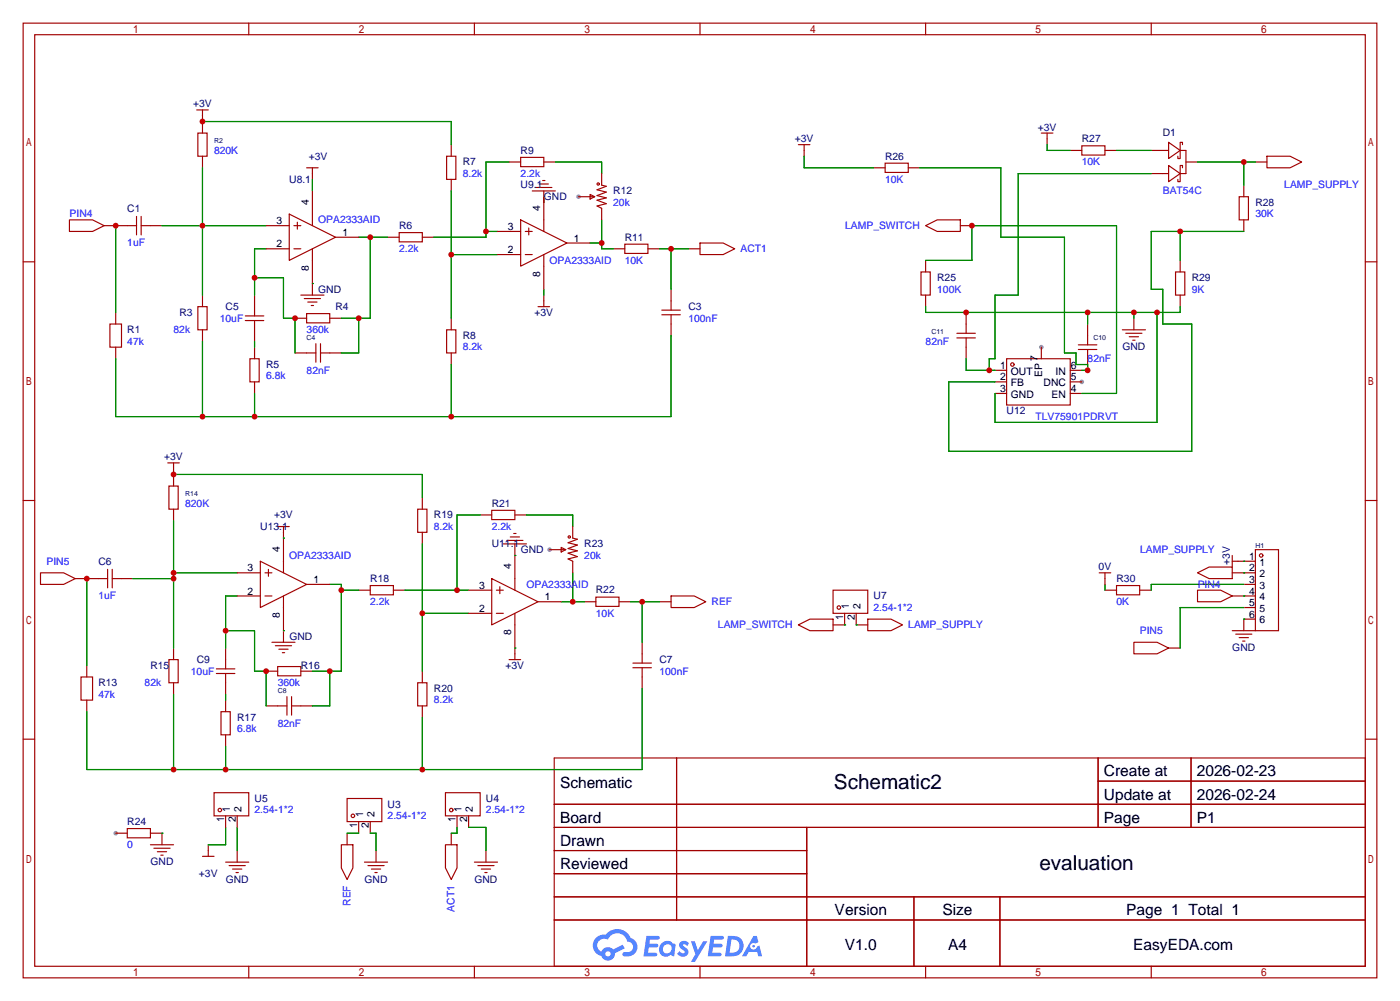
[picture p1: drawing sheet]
<svg xmlns="http://www.w3.org/2000/svg" width="307mm" height="220mm" viewBox="0 0 307 220" stroke-linecap="round" stroke-linejoin="round" font-family="sans-serif">
<g fill="#999">
<circle cx="127" cy="43.2" r=".51"/>
<circle cx="120.6" cy="120.6" r=".51"/>
<circle cx="25.4" cy="182.9" r=".51"/>
<circle cx="237.5" cy="83.8" r=".51"/>
<circle cx="228.6" cy="76.2" r=".51"/>
</g>
<g fill="none" stroke="#a10000" stroke-width=".25">
<path d="M5.1 5.1h297.2v209.5h-297.2zM7.6 7.6h292.1v204.5h-292.1zM54.6 5.1v2.5M104.1 5.1v2.5M153.7 5.1v2.5M203.2 5.1v2.5M252.7 5.1v2.5M5.1 57.5h2.5M299.7 57.5h2.6M5.1 109.9h2.5M299.7 109.9h2.6M5.1 162.2h2.5"/>
<path d="M121.7 166.4h178v45.7h-178zM121.7 176.5h178M148.5 166.4v35.5M241.1 166.4v15.2M241.1 171.4h58.6M261.5 166.4v15.2M299.7 162.2h2.6M121.7 181.6h178M121.7 186.7h55.4M121.7 196.8h178M121.7 191.8h55.4M177.1 181.6v30.5"/>
<path d="M200.6 196.8v15.3M219.5 196.8v15.3M54.6 212.1v2.5M104.1 212.1v2.5M121.7 201.9h178M153.7 212.1v2.5M203.2 212.1v2.5M252.7 212.1v2.5"/>
</g>
<g fill="#5487ff">
<path d="M149.4 206.8a1.3 1.3 0 0 1 1.8 .3l-.4 .6a.54 .54 0 0 0-.9-.3l.2 .3a1.28 1.28 0 0 1 .7 2 1.53 1.53 0 0 1-2.1-.3l.5-.6 .8 .4a.31 .31 0 0 0 .3-.2 .31 .31 0 0 0-.3-.4 1.12 1.12 0 0 1-.6-1.8z"/>
<path d="M151.7 206.6h.8l.7 2 1.2-2h.9l-2.7 4.5h-.9l1-1.6z"/>
<path d="M141.9 205.4h2.3a.46 .46 0 0 1 .5 .1 .46 .46 0 0 1 .1 .5l-.4 .2h-1.7l-.2 .9h1.7a.4 .4 0 0 1 .3 .5 .4 .4 0 0 1-.4 .3h-1.7l-.1 1.2h1.3a.46 .46 0 0 1 .5 .1 .46 .46 0 0 1 .1 .5l-.3 .2h-2.6z"/>
<path d="M156 205.4h2.3a.47 .47 0 0 1 .5 .1 .47 .47 0 0 1 .1 .5l-.4 .2h-1.7l-.1 .9h1.6a.4 .4 0 0 1 .3 .5 .4 .4 0 0 1-.4 .3h-1.7l-.1 1.2h1.3a.46 .46 0 0 1 .5 .1 .46 .46 0 0 1 .2 .5l-.4 .2h-2.6z"/>
<path d="M165.4 205.4h.7l.4 1.4-.6 .3a.75 .75 0 0 0-1.2 .3 .75 .75 0 0 0 .5 1.1 .75 .75 0 0 0 1-.7l.5-.3 .6 2.4h-.8l-.3-1h-1.8l-.6 1h-.9z"/>
<path d="M159.8 205.4l-.6 4.5h1.4a2.27 2.27 0 0 0 2.6-2.3 2.27 2.27 0 0 0-2.7-2.2zM160.6 206.2a1.5 1.5 0 0 1 1.8 1.5 1.5 1.5 0 0 1-2 1.4h-.2z"/>
<path d="M145.2 207.1a1.6 1.6 0 0 0-.3 2.2 1.6 1.6 0 0 0 2.3 .2l.8 .4 .3-2.5-.2-.2-.4-.1a1.58 1.58 0 0 0-2.5 0zM145.8 207.6a.98 .98 0 0 1 1.6 .4 .98 .98 0 0 1-1 1.3 .94 .94 0 0 1-.9-.7 .94 .94 0 0 1 .3-1z"/>
<path d="M130.9 205.8a2.37 2.37 0 0 0 1.1 4 1.54 1.54 0 0 0 1.8 1 1.54 1.54 0 0 0 1.2-1.6l2.2-1.1-.5-.7-2.1 1a1.57 1.57 0 0 0-2.6 .5 1.5 1.5 0 0 1-.7-2.1 1.5 1.5 0 0 1 2.2-.5 2.23 2.23 0 0 1 2.2-1.5 2.23 2.23 0 0 1 2 1.9 1.16 1.16 0 0 1 1.3 1.1 1.16 1.16 0 0 1-1.1 1.2h-.7a.47 .47 0 0 0-.6 .4 .47 .47 0 0 0 .5 .5 2.17 2.17 0 0 0 2.5-.9 2.17 2.17 0 0 0-.4-2.7l-.8-.4a3.2 3.2 0 0 0-5.4-.8l-1.1 .1zM132.9 209.4a.6 .6 0 0 1 1.2 0 .6 .6 0 0 1-1.2 0z"/>
<circle cx="165.4" cy="207.7" r=".28"/>
</g>
<g fill="none" stroke="#a10000" stroke-width=".25">
<path d="M43.2 24.1h2.5M43.4 29.2h2.1v5.1h-2.1zM44.4 24.1v5.1M44.4 34.3v2.5M67.3 36.8h2.5M68.6 36.8v2.6M98 34.3h2.1v5.1h-2.1zM99.1 31.8v2.5M99.1 39.4v2.5M111.8 35.6h2.5M114.3 34.5h5.1v2.1h-5.1zM119.1 39.6h.5"/>
<path d="M119.4 35.6h2.5M132.1 38.1v2.5l1 .3-2 .8 2 .5-2 .7 2 .5-2 .5 2 .8-2 .5 1 .5v2.6M175.3 31.8h2.5M176.5 31.8v2.5M191.8 36.8h2.5M194.3 35.8h5.1v2h-5.1zM199.4 36.8h2.5M228.6 29.2h2.5M229.9 29.2v2.6M234.9 33h2.6M237.5 32h5.1v2h-5.1zM242.6 33h2.5"/>
<path d="M252.7 33h3.8M252.7 38.1h3.8M256.5 31.2l2.6 1.8-2.6 1.8zM256.5 36.3l2.6 1.8-2.6 1.8zM259.1 33h1.2v5.1h-1.2M259.6 31.8v-.6h-.5v3.6h-.5v-.5M259.6 36.8v-.5h-.5v3.6h-.5v-.5M260.3 35.6h2.6M275.6 35.6h2.5M278.1 34.3h5.1l2.6 1.3-2.6 1.2h-5.1zM15.2 48.3h5.1l2.6 1.2-2.6 1.3h-5.1zM22.9 49.5h7.1"/>
<path d="M30 47.5v4.1M31 49.5h4.6M31 47.5v4.1M58.4 49.5h5.1M58.4 54.6h5.1M63.5 47l10.2 5.1-10.2 5zM64.5 49.5h1.5M64.5 54.6h1.5M65.3 48.8v1.5M68.6 41.9v7.6M68.6 54.6v10.2M73.7 52.1h5"/>
<path d="M85.1 52.1h2.5M87.6 51.1h5.1v2h-5.1zM92.7 52.1h2.5M109.2 55.9h5.1M109.2 50.8h5.1M114.3 48.3l10.2 5-10.2 5.1zM115.3 55.9h1.5M115.3 50.8h1.5M116.1 50v1.6M116.8 41.9h5.1M117.6 41.1h3.6M118.4 40.4h2"/>
<path d="M119.4 41.9v8.9M119.4 55.9v7.6M124.5 53.3h5M127 43.2h3.6M129.5 42.7l1.1 .5-1.1 .5zM134.6 54.6h2.6M137.2 53.6h5v2h-5zM142.2 54.6h2.6M151.1 54.6h2.6M153.7 53.3h5l2.6 1.3-2.6 1.3h-5zM202.2 59.7h2v5.1h-2zM203.2 49.5l2.5-1.2h5.1v2.5h-5.1z"/>
<path d="M203.2 57.1v2.6M210.8 49.5h2.6M258.1 59.7h2v5.1h-2zM259.1 57.1v2.6M272 43.2h2.1v5.1h-2.1zM273 40.6v2.6M273 48.3v2.5M24.1 71.1h2.6v5.1h-2.6zM25.4 68.6v2.5M25.4 76.2v2.5M43.4 67.3h2.1v5.1h-2.1zM44.4 64.8v2.5"/>
<path d="M44.4 72.4v2.5M53.8 70.4h4.1M53.8 69.3h4.1M54.9 78.7h2v5.1h-2zM55.9 64.8v4.5M55.9 70.4v4.5M55.9 76.2v2.5M64.8 77.5h4.5M64.8 69.8h2.5M66 64.8h5.1M66.8 65.5h3.6M67.3 68.8h5.1v2.1h-5.1z"/>
<path d="M67.6 66.3h2M68.3 67.1h.5M69.3 75.4v4.1M70.4 77.5h4.5M70.4 75.4v4.1M72.4 69.8h2.5M98 72.4h2.1v5.1h-2.1zM99.1 69.8v2.6M99.1 77.5v2.5M118.1 67.3h2.5M119.4 64.8v2.5M145.3 69.1h4.1"/>
<path d="M145.3 68.1h4.1M147.3 63.5v4.6M147.3 69.1v4.6M203.2 64.8v2.5M210.1 73.2h4M210.1 74.2h4M212.1 68.6v4.6M212.1 74.2v4.5M221 78.7h13.9v10.2h-13.9zM228.6 76.2v2.5M236.7 76.7h4.1M236.7 75.7h4.1"/>
<path d="M238.8 71.1v4.6M238.8 76.7v4.6M246.4 72.4h5.1M247.1 73.2h3.6M247.9 73.9h2M248.7 74.7h.5M248.9 69.8v2.6M259.1 64.8v2.5M55.9 83.8v2.6M218.4 81.3h2.6M218.4 83.8h2.6M218.4 86.4h2.6"/>
<path d="M234.9 81.3h2.6M234.9 83.8h2.6M234.9 86.4h2.6M36.8 101.6h2.6M37.1 106.7h2v5.1h-2zM38.1 101.6v5.1M38.1 111.8v2.5M61 115.6h2.5M62.2 115.6v10.1M91.7 111.8h2v5h-2zM92.7 109.2v2.6M92.7 116.8v2.6"/>
<path d="M105.4 113h2.5M107.9 112h5.1v2h-5.1zM110.5 119.4h5.1M111.3 118.6h3.5M112 117.9h2M112.8 117.1h.5M113 113h2.6M113 119.4v10.1M125.7 115.6v2.5l1 .3-2 .7 2 .5-2 .8 2 .5-2 .5 2 .8-2 .5 1 .5v2.5M8.9 125.7h5.1l2.5 1.3-2.5 1.3h-5.1zM16.5 127h7.1M23.6 125v4"/>
<path d="M24.6 127h4.6M24.6 125v4M52.1 130.8h5M52.1 125.7h5M57.1 123.2l10.2 5.1-10.2 5zM58.2 130.8h1.5M58.2 125.7h1.5M58.9 125v1.5M62.2 130.8v10.2M67.3 128.3h5.1M78.7 129.5h2.6M81.3 128.5h5.1v2.1h-5.1z"/>
<path d="M86.4 129.5h2.5M102.9 129.5h5M102.9 134.6h5M107.9 127l10.2 5.1-10.2 5.1zM109 129.5h1.5M109 134.6h1.5M109.7 128.8v1.5M113 134.6v10.2M118.1 132.1h5.1M120.6 120.6h3.6M123.2 120.1l1 .5-1 .6zM128.3 132.1h2.5"/>
<path d="M130.8 131.1h5.1v2h-5.1zM135.9 132.1h2.5M144.8 132.1h2.5M147.3 130.8h5.1l2.5 1.3-2.5 1.2h-5.1zM175.3 137.2l2.5-1.3h5.1v2.5h-5.1zM182.9 129.5h7.6v5.1h-7.6zM185.4 134.6v2.6h-2.5M188 134.6v2.6h2.5M190.5 135.9h5.1l2.5 1.3-2.5 1.2h-5.1zM241.3 125.7h2.5M242.6 129.5h2.5M242.6 125.7v2.6"/>
<path d="M245.1 128.5h5.1v2.1h-5.1zM250.2 129.5h2.5M262.9 125.7l2.5-1.2h5.1v2.5h-5.1zM262.9 129.5h5.1l2.5 1.3-2.5 1.3h-5.1zM270.5 130.8h5.1M270.5 125.7h5.1M270.5 123.2h5.1M270.5 121.9v2.6M270.5 138.4h5.1M271.3 139.2h3.5M272 140h2.1M273 128.3h2.6"/>
<path d="M273 133.3h2.6M275.6 120.6h5.1v17.8h-5.1zM275.6 135.9h-2.6v2.5M17.8 148.6h2.5v5.1h-2.5zM19 146v2.6M19 153.7v2.5M37.1 144.8h2v5.1h-2zM38.1 142.2v2.6M38.1 149.9v2.5M47.5 147.8h4.1M47.5 146.8h4.1M48.5 156.2h2v5.1h-2z"/>
<path d="M49.5 142.2v4.6M49.5 147.8v4.6M49.5 153.7v2.5M58.4 154.9h4.6M58.4 147.3h2.6M59.7 141h5.1M60.5 141.7h3.5M61 146.3h5v2h-5zM61.2 142.5h2M62 143.3h.5M63 152.9v4.1M64 154.9h4.6"/>
<path d="M64 152.9v4.1M66 147.3h2.6M91.7 149.9h2v5h-2zM92.7 147.3v2.6M92.7 154.9v2.6M111.8 144.8h2.5M138.9 146.6h4.1M138.9 145.5h4.1M141 141v4.5M141 146.6v4.5M248.9 141h5.1l2.5 1.2-2.5 1.3h-5.1zM256.5 142.2h2.6"/>
<path d="M272.8 140.7h.5M47 174h7.6v5.1h-7.6zM49.5 161.3v2.5M49.5 179.1v2.5M52.1 179.1v2.5M76.2 175.3h7.6v5h-7.6zM97.8 174h7.6v5.1h-7.6zM100.3 179.1v2.5M102.9 179.1v2.5M25.4 182.9h2.5M27.9 181.9h5.1v2h-5.1zM33 182.9h2.6v2.5"/>
<path d="M33 185.4h5.1M33.8 186.2h3.5M34.5 186.9h2.1M35.3 187.7h.5M44.4 188h2.6M45.7 185.4v2.6M49.5 189.2h5.1M50.3 190h3.5M51.1 190.8h2M51.8 191.5h.5M52.1 186.7v2.5M74.9 185.4h2.6v5.1l-1.3 2.5-1.3-2.5z"/>
<path d="M76.2 182.9v2.5M78.7 180.3v2.6M80 189.2h5.1M80.8 190h3.5M81.3 180.3v2.6M81.5 190.8h2.1M82.3 191.5h.5M82.5 186.7v2.5M97.8 185.4h2.5v5.1l-1.2 2.5-1.3-2.5zM99.1 182.9v2.5M104.1 189.2h5.1M104.9 190h3.6"/>
<path d="M105.7 190.8h2M106.4 191.5h.5M106.7 186.7v2.5"/>
<circle cx="131.3" cy="40.4" r=".25"/>
<circle cx="222.2" cy="80" r=".38"/>
<circle cx="125" cy="117.9" r=".25"/>
<circle cx="184.1" cy="133.3" r=".38"/>
<circle cx="276.9" cy="121.9" r=".38"/>
<circle cx="48.3" cy="177.8" r=".38"/>
<circle cx="77.5" cy="179.1" r=".38"/>
<circle cx="99.1" cy="177.8" r=".38"/>
</g>
<g fill="none" stroke="#008700" stroke-width=".25">
<path d="M44.4 26.7h54.7v5.1M44.4 36.8v28M68.6 39.4v2.5M111.8 35.6h-5.1v16.5h-11.5M121.9 35.6h10.2v2.5M176.5 34.3v2.5h15.3M201.9 36.8h17.8v15.3h14v25.4h2.5v2.5h2.6v1.3h-1.3M229.9 31.8v1.2h5M245.1 33h7.6M252.7 38.1h-29.2v26.7h-5.1v13.9h-1.2v2.6M262.9 35.6h12.7M273 35.6v5"/>
<path d="M25.4 49.5v19.1M35.6 49.5h22.8M58.4 54.6h-2.5v10.2M78.7 52.1h6.4M81.3 52.1v17.7h-6.4M99.1 41.9v27.9M99.1 55.9h10.1M106.7 50.8h2.5M119.4 43.2v1.2M129.5 53.3h2.6M132.1 48.3v6.3h2.5M144.8 54.6h6.3"/>
<path d="M147.3 54.6v8.9M203.2 57.1h10.2v-7.6h31.7v36.9h-7.6M259.1 50.8v6.3M273 50.8h-20.3v12.7h2.6v7.6h6.3v28h-53.3v-15.3h10.1M44.4 74.9v16.5M55.9 74.9v1.3M55.9 61h6.3v8.8h2.6v7.7M68.6 62.2h.1M78.7 69.8v7.7h-3.8M119.4 63.5v1.3M147.3 73.7v17.7h-121.9v-12.7M203.2 67.3v1.3h55.9v-1.3"/>
<path d="M212.1 78.7v2.6h6.3M238.8 68.6v2.5M248.9 68.6v1.2M254 68.6v24.1h-35.6v-6.3M55.9 86.4v5M99.1 80v11.4M38.1 104.1h54.6v5.1M38.1 114.3v27.9M62.2 118.1h.1M92.7 119.4v27.9M105.4 113h-5.1v16.5M115.6 113h10.1v2.6"/>
<path d="M19 127v19M29.2 127h8.9M38.1 125.7h14M49.5 138.4h6.4v8.9h2.5v7.6M52.1 130.8h-2.6v11.4M62.2 138.4h.1M72.4 128.3h2.5v19h-6.3M74.9 129.5h3.8M88.9 129.5h14M92.7 134.6h10.2M113 121.9h.1M123.2 132.1h5.1"/>
<path d="M125.7 125.7v6.4M138.4 132.1h6.4M141 132.1v8.9M185.4 137.2h.1M188 137.2h.1M242.6 128.3v1.2M273 123.2h.1M273 135.9h.1M273 125.7h.1M273 130.8h.1M273 128.3h-20.3v1.2M273 133.3h-13.9v8.9"/>
<path d="M38.1 152.4v16.5M49.5 152.4v1.3M72.4 147.3v7.6h-3.8M92.7 157.5v11.4M113 142.2h.1M141 151.1v17.8h-122v-12.7M49.5 163.8v5.1M35.6 182.9h.1M49.5 181.6v3.8h-3.8M52.1 181.6v5.1M76.2 182.9h2.5M81.3 182.9h1.2v3.8"/>
<path d="M100.3 181.6v1.3h-1.2M102.9 181.6h3.8v5.1"/>
</g>
<g fill="#c00">
<circle cx="99.1" cy="91.4" r=".63"/>
<circle cx="55.9" cy="91.4" r=".63"/>
<circle cx="44.5" cy="91.4" r=".63"/>
<circle cx="25.4" cy="49.5" r=".63"/>
<circle cx="44.5" cy="49.5" r=".63"/>
<circle cx="81.3" cy="52.1" r=".63"/>
<circle cx="78.7" cy="69.8" r=".63"/>
<circle cx="106.7" cy="50.8" r=".63"/>
<circle cx="44.5" cy="26.7" r=".63"/>
<circle cx="99.1" cy="55.9" r=".63"/>
<circle cx="132.1" cy="53.3" r=".63"/>
<circle cx="147.3" cy="54.6" r=".63"/>
<circle cx="92.7" cy="168.9" r=".63"/>
<circle cx="49.5" cy="168.9" r=".63"/>
<circle cx="38.1" cy="168.9" r=".63"/>
<circle cx="19.1" cy="127" r=".63"/>
<circle cx="38.1" cy="125.7" r=".63"/>
<circle cx="38.1" cy="127" r=".63"/>
<circle cx="49.5" cy="138.4" r=".63"/>
<circle cx="58.4" cy="147.3" r=".63"/>
<circle cx="74.9" cy="129.5" r=".63"/>
<circle cx="72.4" cy="147.3" r=".63"/>
<circle cx="100.3" cy="129.5" r=".63"/>
<circle cx="38.1" cy="104.1" r=".63"/>
<circle cx="92.7" cy="134.6" r=".63"/>
<circle cx="125.7" cy="132.1" r=".63"/>
<circle cx="141" cy="132.1" r=".63"/>
<circle cx="273.1" cy="35.6" r=".63"/>
<circle cx="259.1" cy="50.8" r=".63"/>
<circle cx="238.8" cy="81.3" r=".63"/>
<circle cx="213.4" cy="49.5" r=".63"/>
<circle cx="238.8" cy="68.6" r=".63"/>
<circle cx="248.9" cy="68.6" r=".63"/>
<circle cx="254" cy="68.6" r=".63"/>
<circle cx="212.1" cy="68.6" r=".63"/>
<circle cx="217.2" cy="81.3" r=".63"/>
<circle cx="55.9" cy="61" r=".63"/>
<circle cx="64.8" cy="69.8" r=".63"/>
</g>
<g font-size="4.5">
<text x="183.1" y="173.3">Schematic2</text>
<text x="228.2" y="191">evaluation</text>
</g>
<g font-size="3.4">
<text x="122.9" y="173">Schematic</text>
<text x="242.3" y="170.4">Create at</text>
<text x="262.7" y="170.4">2026-02-23</text>
<text x="242.3" y="175.5">Update at</text>
<text x="262.7" y="175.5">2026-02-24</text>
<text x="122.9" y="180.6">Board</text>
<text x="122.9" y="185.7">Drawn</text>
<text x="242.3" y="180.6">Page</text>
<text x="262.7" y="180.6">P1</text>
<text x="122.9" y="190.8">Reviewed</text>
<text x="183.2" y="200.9">Version</text>
<text x="206.9" y="200.9">Size</text>
<text x="247.3" y="200.9">Page 1 Total 1</text>
<text x="185.5" y="208.5">V1.0</text>
<text x="208.1" y="208.5">A4</text>
<text x="248.8" y="208.5">EasyEDA.com</text>
</g>
<g font-size="2.3" fill="#000080">
<text x="42.4" y="23.6">+3V</text>
<text x="227.8" y="28.7">+3V</text>
<text x="255.3" y="29.9">D1</text>
<text x="67.8" y="35">+3V</text>
<text x="114.3" y="33.7">R9</text>
<text x="174.5" y="31.2">+3V</text>
<text x="194.3" y="35">R26</text>
<text x="237.5" y="31.2">R27</text>
<text x="63.5" y="40.1">U8.1</text>
<text x="101.6" y="36.3">R7</text>
<text x="114.3" y="41.4">U9.1</text>
<text x="27.9" y="46.4">C1</text>
<text x="119.4" y="43.9">GND</text>
<text x="134.6" y="42.6">R12</text>
<text x="275.6" y="45.2">R28</text>
<text x="87.6" y="50.3">R6</text>
<text x="137.2" y="52.8">R11</text>
<text x="69.9" y="64.2">GND</text>
<text x="205.7" y="61.7">R25</text>
<text x="261.6" y="61.7">R29</text>
<text x="39.4" y="69.3">R3</text>
<text x="49.5" y="68">C5</text>
<text x="73.7" y="68">R4</text>
<text x="117.3" y="69.3">+3V</text>
<text x="151.1" y="68">C3</text>
<text x="27.9" y="73.1">R1</text>
<text x="101.6" y="74.4">R8</text>
<text x="246.4" y="76.9">GND</text>
<text x="58.4" y="80.7">R5</text>
<text x="221" y="90.9">U12</text>
<text x="36.1" y="101.1">+3V</text>
<text x="60.2" y="113.8">+3V</text>
<text x="95.2" y="113.8">R19</text>
<text x="107.9" y="111.2">R21</text>
<text x="57.1" y="116.3">U13.1</text>
<text x="21.6" y="123.9">C6</text>
<text x="107.9" y="120.1">U11.1</text>
<text x="114.3" y="121.4">GND</text>
<text x="128.3" y="120.1">R23</text>
<text x="241.2" y="125.2">0V</text>
<text x="270" y="124" transform="rotate(-90 270 124)">+3V</text>
<text x="81.3" y="127.7">R18</text>
<text x="130.8" y="130.3">R22</text>
<text x="191.8" y="131.5">U7</text>
<text x="245.1" y="127.7">R30</text>
<text x="63.5" y="140.4">GND</text>
<text x="270.5" y="143">GND</text>
<text x="33" y="146.8">R15</text>
<text x="43.2" y="145.5">C9</text>
<text x="66" y="146.8">R16</text>
<text x="111" y="146.8">+3V</text>
<text x="144.8" y="145.5">C7</text>
<text x="21.6" y="150.6">R13</text>
<text x="95.2" y="151.9">R20</text>
<text x="52.1" y="158.2">R17</text>
<text x="55.9" y="176">U5</text>
<text x="85.1" y="177.3">U3</text>
<text x="106.7" y="176">U4</text>
<text x="27.9" y="181.1">R24</text>
<text x="33" y="190">GND</text>
<text x="43.7" y="192.5">+3V</text>
<text x="49.6" y="193.8">GND</text>
<text x="80" y="193.8">GND</text>
<text x="104.2" y="193.8">GND</text>
</g>
<g font-size="2.3" fill="#00f">
<text x="47" y="33.7">820K</text>
<text x="101.6" y="38.8">8.2k</text>
<text x="114.3" y="38.8">2.2k</text>
<text x="194.3" y="40.1">10K</text>
<text x="237.5" y="36.3">10K</text>
<text x="281.9" y="41.4">LAMP_SUPPLY</text>
<text x="15.3" y="47.7">PIN4</text>
<text x="134.6" y="45.2">20k</text>
<text x="255.3" y="42.6">BAT54C</text>
<text x="275.6" y="47.7">30K</text>
<text x="69.8" y="49">OPA2333AID</text>
<text x="185.6" y="50.3">LAMP_SWITCH</text>
<text x="27.9" y="54.1">1uF</text>
<text x="87.6" y="55.3">2.2k</text>
<text x="120.6" y="57.9">OPA2333AID</text>
<text x="137.2" y="57.9">10K</text>
<text x="162.6" y="55.3">ACT1</text>
<text x="205.7" y="64.2">100K</text>
<text x="261.6" y="64.2">9K</text>
<text x="48.3" y="70.6">10uF</text>
<text x="151.1" y="70.6">100nF</text>
<text x="27.9" y="75.7">47k</text>
<text x="38.1" y="73.1">82k</text>
<text x="67.3" y="73.1">360k</text>
<text x="101.6" y="76.9">8.2k</text>
<text x="203.2" y="75.7">82nF</text>
<text x="58.4" y="83.3">6.8k</text>
<text x="67.3" y="82">82nF</text>
<text x="238.8" y="79.5">82nF</text>
<text x="227.3" y="92.2">TLV75901PDRVT</text>
<text x="40.6" y="111.2">820K</text>
<text x="95.2" y="116.3">8.2k</text>
<text x="107.9" y="116.3">2.2k</text>
<text x="10.2" y="123.9">PIN5</text>
<text x="63.5" y="122.6">OPA2333AID</text>
<text x="128.3" y="122.6">20k</text>
<text x="250.3" y="121.4">LAMP_SUPPLY</text>
<text x="21.6" y="131.5">1uF</text>
<text x="115.6" y="129">OPA2333AID</text>
<text x="262.9" y="129">PIN4</text>
<text x="81.3" y="132.8">2.2k</text>
<text x="130.8" y="135.3">10K</text>
<text x="156.2" y="132.8">REF</text>
<text x="157.6" y="137.9">LAMP_SWITCH</text>
<text x="191.8" y="134.1">2.54-1*2</text>
<text x="199.4" y="137.9">LAMP_SUPPLY</text>
<text x="245.1" y="132.8">0K</text>
<text x="250.2" y="139.2">PIN5</text>
<text x="41.9" y="148">10uF</text>
<text x="144.8" y="148">100nF</text>
<text x="21.6" y="153.1">47k</text>
<text x="31.7" y="150.6">82k</text>
<text x="61" y="150.6">360k</text>
<text x="95.2" y="154.4">8.2k</text>
<text x="52.1" y="160.7">6.8k</text>
<text x="61" y="159.5">82nF</text>
<text x="55.9" y="178.5">2.54-1*2</text>
<text x="85.1" y="179.8">2.54-1*2</text>
<text x="106.7" y="178.5">2.54-1*2</text>
<text x="27.9" y="186.1">0</text>
<text x="76.9" y="198.8" transform="rotate(-90 76.9 198.8)">REF</text>
<text x="99.8" y="200.1" transform="rotate(-90 99.8 200.1)">ACT1</text>
</g>
<g font-size="2.3">
<text x="67.8" y="45" transform="rotate(-90 67.8 45)">4</text>
<text x="118.6" y="46.2" transform="rotate(-90 118.6 46.2)">4</text>
<text x="60.7" y="49.2">3</text>
<text x="75.2" y="51.8">1</text>
<text x="111.5" y="50.5">3</text>
<text x="126" y="53">1</text>
<text x="60.7" y="54.3">2</text>
<text x="67.8" y="59.5" transform="rotate(-90 67.8 59.5)">8</text>
<text x="111.5" y="55.6">2</text>
<text x="118.6" y="60.7" transform="rotate(-90 118.6 60.7)">8</text>
<text x="219.6" y="81">1</text>
<text x="219.6" y="83.5">2</text>
<text x="221.9" y="82.2">OUT</text>
<text x="227.8" y="79.2" transform="rotate(-90 227.8 79.2)">7</text>
<text x="228.8" y="82.8" transform="rotate(-90 228.8 82.8)">EP</text>
<text x="231.7" y="82.2">IN</text>
<text x="235.1" y="83.5">5</text>
<text x="235.1" y="81">6</text>
<text x="219.6" y="86">3</text>
<text x="221.9" y="84.8">FB</text>
<text x="221.9" y="87.3">GND</text>
<text x="229.1" y="84.8">DNC</text>
<text x="230.9" y="87.3">EN</text>
<text x="235.1" y="86">4</text>
<text x="54.4" y="125.4">3</text>
<text x="61.4" y="121.2" transform="rotate(-90 61.4 121.2)">4</text>
<text x="112.2" y="125" transform="rotate(-90 112.2 125)">4</text>
<text x="274.2" y="122.9">1</text>
<text x="274.2" y="125.4">2</text>
<text x="276.5" y="124.1">1</text>
<text x="54.4" y="130.5">2</text>
<text x="68.8" y="128">1</text>
<text x="105.2" y="129.2">3</text>
<text x="119.6" y="131.8">1</text>
<text x="274.2" y="128">3</text>
<text x="274.2" y="130.5">4</text>
<text x="276.5" y="126.7">2</text>
<text x="276.5" y="129.2">3</text>
<text x="276.5" y="131.8">4</text>
<text x="61.4" y="135.7" transform="rotate(-90 61.4 135.7)">8</text>
<text x="105.2" y="134.3">2</text>
<text x="185.1" y="136" transform="rotate(-90 185.1 136)">1</text>
<text x="186.4" y="133.7" transform="rotate(-90 186.4 133.7)">1</text>
<text x="187.6" y="136" transform="rotate(-90 187.6 136)">2</text>
<text x="188.9" y="133.7" transform="rotate(-90 188.9 133.7)">2</text>
<text x="274.2" y="133">5</text>
<text x="274.2" y="135.6">6</text>
<text x="276.5" y="134.3">5</text>
<text x="276.5" y="136.8">6</text>
<text x="112.2" y="139.5" transform="rotate(-90 112.2 139.5)">8</text>
<text x="50.5" y="178.1" transform="rotate(-90 50.5 178.1)">1</text>
<text x="53" y="178.1" transform="rotate(-90 53 178.1)">2</text>
<text x="79.7" y="179.4" transform="rotate(-90 79.7 179.4)">1</text>
<text x="82.2" y="179.4" transform="rotate(-90 82.2 179.4)">2</text>
<text x="101.3" y="178.1" transform="rotate(-90 101.3 178.1)">1</text>
<text x="103.8" y="178.1" transform="rotate(-90 103.8 178.1)">2</text>
<text x="49.2" y="180.5" transform="rotate(-90 49.2 180.5)">1</text>
<text x="51.8" y="180.5" transform="rotate(-90 51.8 180.5)">2</text>
<text x="78.4" y="181.7" transform="rotate(-90 78.4 181.7)">1</text>
<text x="81" y="181.7" transform="rotate(-90 81 181.7)">2</text>
<text x="100" y="180.5" transform="rotate(-90 100 180.5)">1</text>
<text x="102.6" y="180.5" transform="rotate(-90 102.6 180.5)">2</text>
</g>
<g font-size="1.5" fill="#000080">
<text x="47" y="31.4">R2</text>
<text x="67.3" y="74.6">C4</text>
<text x="204.5" y="73.3">C11</text>
<text x="240" y="74.6">C10</text>
<text x="40.6" y="108.9">R14</text>
<text x="275.6" y="120.3">H1</text>
<text x="61" y="152">C8</text>
</g>
</svg>
